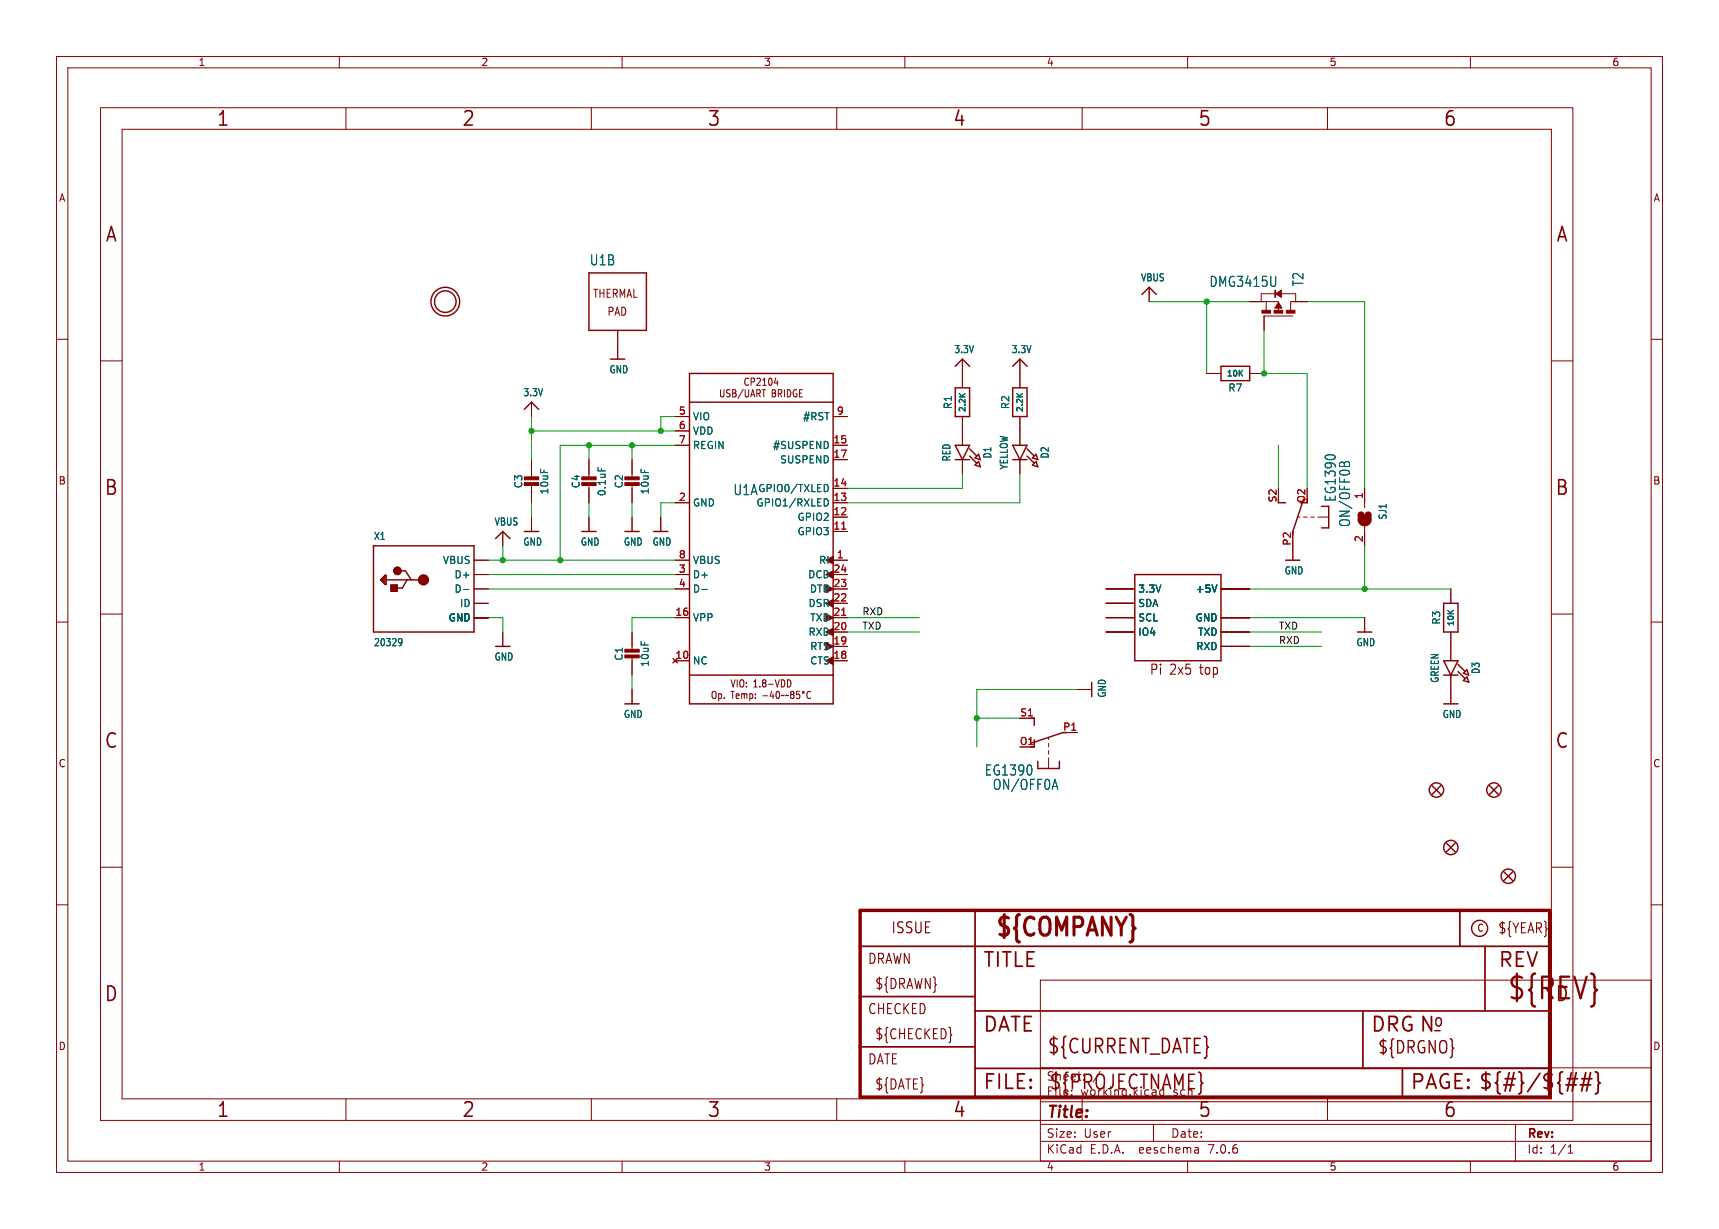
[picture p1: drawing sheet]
<svg xmlns="http://www.w3.org/2000/svg" width="304mm" height="217mm" viewBox="0 0 304 217" stroke-linecap="round" stroke-linejoin="round" font-family="sans-serif">
<g fill="none" stroke="#840000" stroke-width=".18">
<path d="M10 10h284v197.3h-284zM12 12h280v193.3h-280zM17.8 19h260.3v179.1h-260.3zM60 10v2M61.2 19v3.9M104.6 19v3.9M110 10v2M148 19v3.9M160 10v2M191.3 19v3.9M210 10v2M234.7 19v3.9"/>
<path d="M260 10v2M21.6 22.9h252.7v171.4h-252.7zM10 60h2M109.2 58.4v5.1M203.2 50.8v2.5M221 53.3h5.1v1.7M223.9 53.3v1.6M225.6 51.9h-2.6v1.4M226.4 51.9h2.7v1.4M228.6 55.9h-5.1v2.5M231.1 53.3h-2.9v1.6M292 60h2"/>
<path d="M17.8 63.8h3.8M94 71.1v2.6M119.4 78.7h2.5M119.4 73.7h2.5M119.4 76.2h2.5M127.4 68.9v1l.2 .3 .3-.1 .1-.2v-1M129.1 69l-.4-.1-.2 .3 .1 .3 .4 .2v.4l-.1 .1-.4-.1M129.6 68.9h.3l.2 .3-.2 .3 .2 .1 .1 .3-.2 .3h-.4zM129.6 69.5h.3M131.4 68.9l-.9 1.6M131.8 68.9v1l.2 .3 .3-.1 .1-.2v-1M132.4 67l-.1-.1a.62 .62 0 0 0-.7 .5 .62 .62 0 0 0 .4 .7l.4-.1"/>
<path d="M132.7 70.2l.4-1.3 .4 1.3M132.8 67.5l.6-.1-.1-.5h-.5v1.2M132.8 69.8h.6M133.8 69.6l.5-.1 .1-.2-.1-.3-.5-.1v1.3M133.8 67l.5-.1 .2 .3-.7 .9h.7M134.1 69.6l.3 .6M134.7 68.9h.7M134.9 68.1h.6M134.9 67.2l.3-.3v1.2M135.1 68.9v1.3M136.1 66.9h.1a.72 .72 0 0 1 0 1.2 .94 .94 0 0 1-.1-1.2zM136.5 68.9h.4l.2 .3-.2 .3 .2 .1 .1 .3-.2 .3h-.5z"/>
<path d="M136.5 69.5h.4M137.2 66.8l-.3 .9h.7M137.4 67.3v.8M137.6 69.6l.5-.1 .1-.2-.1-.3-.5-.1v1.3M137.9 69.6l.3 .6M138.7 68.9v1.3M139.6 69l-.4-.1v1.3l.5-.2M140.4 70l.2 .2 .3-.1M141.4 68.9v1.3h.5M147.3 78.7h2.6M147.3 73.7h2.6M170.2 63.5v5.1"/>
<path d="M170.2 73.7v5M180.3 63.5v5.1M180.3 73.7v5M213.4 66h2.5M221 66h2.5M274.3 63.8h3.8M83.8 99.1h2.6M88.9 94v2.5M94 81.3v3.3M94 85.6v3.3M94 91.4v2.6M104.1 81.3v3.3"/>
<path d="M104.1 85.6v3.3M104.1 91.4v2.6M111.8 81.3v3.3M111.8 85.6v3.3M111.8 91.4v2.6M116.8 91.4v2.6M119.4 99.1h2.5M119.4 88.9h2.5M147.3 91.4h2.6M147.3 99.1h2.6M147.3 94h2.6M147.3 88.9h2.6"/>
<path d="M147.3 86.4h2.6M147.3 81.3h2.6M170.2 81.3v2.5M180.3 81.3v2.5M228.6 96.5v2.6M229.5 91.4h.4M230.5 91.4h.6M231.8 91.4h.6M233 91.4h1.9M241.3 86.4v3.4M241.3 93.1v3.4M10 110h2"/>
<path d="M17.8 108.6h3.8M83.8 109.2h2.6M83.8 106.7h2.6M83.8 104.1h2.6M83.8 101.6h2.6M88.9 111.8v2.5M111.8 111.8v3.3M111.8 116.1v3.3M119.4 116.8h2.5M119.4 109.2h2.5M119.4 104.1h2.5M119.4 101.6h2.5"/>
<path d="M147.3 116.8h2.6M147.3 109.2h2.6M147.3 114.3h2.6M147.3 111.8h2.6M147.3 106.7h2.6M147.3 104.1h2.6M147.3 101.6h2.6M195.6 109.2h5.1M195.6 111.8h5.1M195.6 106.7h5.1M195.6 104.1h5.1M215.9 109.2h5.1"/>
<path d="M215.9 114.3h5.1M215.9 111.8h5.1M215.9 104.1h5.1M241.3 109.2v2.6M256.5 104.1v2.6M256.5 111.8v5M256.5 119.4v5.1M274.3 108.6h3.8M292 110h2M111.8 121.9v2.6M126.1 122.3h.3l.2 .1v.7l-.2 .4-.4-.2-.1-.6zM127.1 122.7h.3l.2 .2-.1 .6h-.4"/>
<path d="M127.1 122.7v1.2M128.1 123.4v.1M129.2 122.3h.7M129.3 120.2l.3 1.3 .4-1.3M129.6 122.3v1.2M130.2 123.1l.5-.1-.1-.3h-.3l-.1 .2v.6h.4M130.4 120.2v1.3M131 120.3l.3-.1 .2 .2v.7l-.2 .4-.4-.2-.1-.7zM131.2 122.8l.3-.1 .1 .2M131.2 122.7v.8M131.6 122.9l.2-.2h.2l.1 .8M131.6 122.9v.6"/>
<path d="M132 120.7v.1M132 121.4v.1M132.6 122.7h.3l.2 .2-.1 .6h-.4M132.6 122.7v1.2M133.3 121.5h.6M133.3 120.6l.3-.4v1.3M133.6 122.7v.2M133.6 123.4v.1M134.4 121.4v.1M135 120.8l-.2-.3 .2-.3 .3 .1 .1 .1-.2 .4M135 120.8h.2M135 120.8l-.2 .2"/>
<path d="M135.2 120.8l.2 .2M137.1 120.2l.3 1.3 .4-1.3M138.8 120.9l-.2-.6-.4-.1v1.3M139.9 120.9l-.2-.6-.5-.1v1.3M140 122.3h.3l.1 .2-.2 .3M140 122.8h.2M140.2 122.8l.2 .2v.3l-.1 .2h-.3M141.4 122.3h-.5l-.1 .6 .2-.2 .3 .1 .1 .6-.2 .1-.4-.1M143.3 122.4v-.1a.62 .62 0 0 0-.7 .5 .62 .62 0 0 0 .4 .7l.3-.1M180.3 132.1h2.6M180.3 127h2.6M185.4 130.4v.4"/>
<path d="M185.4 131.4v.7M185.4 132.7v.6M185.4 134v1.9M188 129.5h2.5M190.5 121.9h2.5M10 160h2M17.8 153.4h3.8M274.3 153.4h3.8M292 160h2M184 173.3h108v32h-108zM61.2 194.3v3.8M104.6 194.3v3.8"/>
<path d="M148 194.3v3.8M184 198.8h108M184 194.8h108M184 188.8h108M191.3 194.3v3.8M204 198.8v3M234.7 194.3v3.8M268 198.8v6.5M60 205.3v2M110 205.3v2M160 205.3v2M184 201.8h108"/>
<path d="M210 205.3v2M211.8 203l.1 .9M211.9 203.8l-.1 .1M211.9 203.3h-.1M260 205.3v2M277.3 203.9h.8M277.3 202.8l.4-.4v1.5"/>
<circle cx="142.1" cy="122.4" r=".17"/>
</g>
<g fill="none" stroke="#840000" stroke-width=".25">
<path d="M104.1 48.3h10.2v10.1h-10.2zM201.9 52.1l1.3-1.3 1.3 1.3M92.7 72.4l1.3-1.3 1.2 1.3M107.9 63.5h2.6M121.9 66h25.4v58.5h-25.4zM121.9 71.1h25.4M168.9 68.6h2.5v5.1h-2.5zM168.9 78.7h2.5l-1.2 2.6zM168.9 64.8l1.3-1.3 1.2 1.3M171.4 79.4l1.3 1.2M179.1 68.6h2.5v5.1h-2.5zM179.1 78.7h2.5l-1.3 2.6z"/>
<path d="M179.1 64.8l1.2-1.3 1.3 1.3M181.6 79.4l1.3 1.2M215.9 64.8h5.1v2.5h-5.1zM66 96.5h17.8v15.3h-17.8v-15.3M87.6 95.2l1.3-1.2 1.3 1.2M92.7 94h2.5M102.9 94h2.5M110.5 94h2.5M115.6 94h2.5M168.9 81.3h2.5M171.4 80.6l1.3 1.3M172.4 81l.6-.7 .4 1z"/>
<path d="M172.4 82.2l.6-.6 .4 .9zM179.1 81.3h2.5M181.6 80.6l1.3 1.3M182.6 81l.6-.7 .3 1zM182.6 82.2l.6-.6 .3 .9zM226.1 88.9h1.2M227.3 99.1h2.6M230.5 88.3l-1.9 5.7M233.7 89.5h1.2v3.8h-1.2M67.5 102.5l.4-.4v.8l-.2-.2v-.2M68.1 101.7h.2v1.6h-.2l-.8-.8zM68.1 101.7v1.4"/>
<path d="M68.3 102.5h6.6M70.7 100.9h1l1 1.6M72 102.5l-.9 1.5h-1.2M87.6 114.3h2.6M121.9 119.4h25.4M200.7 101.6h15.2v15.2h-15.2zM240 111.8h2.6M255.3 106.7h2.5v5.1h-2.5zM255.3 116.8h2.5l-1.3 2.6zM255.3 119.4h2.5M257.8 117.5l1.3 1.2M257.8 118.7l1.3 1.3"/>
<path d="M258.8 119.1l.6-.7 .3 1zM110.5 124.5h2.5M182.2 127h.7v1.3M182.9 130.8v1.3h-.7M183.5 134.6v1.3h3.8v-1.3M188 129.5l-5.8 1.9M193 120.6v2.6M253.2 138.9l1.6 1.6M254.8 138.9l-1.6 1.6M255.3 124.5h2.5M258.8 120.3l.6-.6 .3 .9zM263.4 138.9l1.5 1.6"/>
<path d="M264.9 138.9l-1.5 1.6M255.8 149.1l1.5 1.5M257.3 149.1l-1.5 1.5M265.9 154.2l1.6 1.5M267.5 154.2l-1.6 1.5"/>
<circle cx="78.7" cy="53.3" r="2.54"/>
<circle cx="78.7" cy="53.3" r="1.9"/>
<circle cx="254" cy="139.7" r="1.27"/>
<circle cx="264.2" cy="139.7" r="1.27"/>
<circle cx="256.5" cy="149.9" r="1.27"/>
<circle cx="266.7" cy="154.9" r="1.27"/>
<circle cx="261.6" cy="164.2" r="1.42"/>
</g>
<path d="M240.7 91.1a.64 .64 0 0 0 .6 .6 .64 .64 0 0 0 .6-.6M240.7 91.8a.64 .64 0 0 0 .6 .7 .64 .64 0 0 0 .6-.7" fill="none" stroke="#840000" stroke-width="1.3"/>
<path d="M105.7 82.7v.6M145.7 88.2a.64 .64 0 0 1 .8 .6 .64 .64 0 0 1-.8 .7M146 85.7a.68 .68 0 0 1 .5 .6 .68 .68 0 0 1-.5 .6M237.2 81.7l.3 .1 .2 .2a.49 .49 0 0 1 .5-.4 .49 .49 0 0 1 .4 .3v.6M70.7 112.9l.3 .1 .1 .6-.2 .5-.3 .1M71.1 113.5l-.1 .1-.3 .1M81.9 104.2h1M124.1 104.2h1M215.2 103.4l-.5 1.3M186.2 139.1h.7M186.5 137.8l.5 1.8" fill="none" stroke="#006464" stroke-width=".18"/>
<g fill="#840000" stroke="#840000" stroke-width=".25">
<path d="M146 113.7l1.3 .6-1.3 .6z"/>
<path d="M146 108.6l1.3 .6-1.3 .7z"/>
<path d="M146 103.5l1.3 .6-1.3 .7z"/>
<path d="M146 116.8l1.3-.6v1.3z"/>
<path d="M146 111.8l1.3-.7v1.3z"/>
<path d="M146 106.7l1.3-.7v1.3z"/>
<path d="M146 101.6l1.3-.6v1.2z"/>
<path d="M146 99.1l1.3-.7v1.3z"/>
</g>
<path d="M148.8 93.6h.8M148.8 108.8h.8" fill="none" stroke="#a90000" stroke-width=".18"/>
<g fill="#840000" stroke="#840000" stroke-width=".18">
<path d="M110.5 85.3h2.5v.6h-2.5z"/>
<path d="M110.5 84.3h2.5v.5h-2.5z"/>
<path d="M102.9 85.3h2.5v.6h-2.5z"/>
<path d="M102.9 84.3h2.5v.5h-2.5z"/>
<path d="M223.1 54.9h1.6v.5h-1.6z"/>
<path d="M225.3 54.9h1.5v.5h-1.5z"/>
<path d="M227.5 54.9h1.5v.5h-1.5z"/>
<path d="M226.1 53.5l.6 1h-1.3z"/>
<path d="M225.6 51.9l1-.6v1.3z"/>
<path d="M225.4 51.3h.2v1.3h-.2z"/>
<path d="M92.7 85.3h2.5v.6h-2.5z"/>
<path d="M92.7 84.3h2.5v.5h-2.5z"/>
<path d="M110.5 115.8h2.5v.5h-2.5z"/>
<path d="M110.5 114.8h2.5v.5h-2.5z"/>
<path d="M69.1 103.4h1.2v1.2h-1.2z"/>
<circle cx="70.3" cy="100.9" r=".7"/>
</g>
<path d="M152.1 161h121.9v33h-121.9z" fill="none" stroke="#840000" stroke-width=".61"/>
<path d="M152.1 176.2h20.3M152.1 167.3h121.9M172.4 161v33M172.4 178.8h101.6M241 178.8v10.1M258.1 161v6.3M262.6 167.3v11.5M152.1 185.1h20.3M172.4 188.9h101.6M248 188.9v5.1" fill="none" stroke="#840000" stroke-width=".3"/>
<path d="M276.9 191.8h1.8M277.1 190.8h1.9M278.7 189.7l-.7 3.2M279.4 191.8h1.9M279.7 190.8h1.8M280.4 189.7l-.7 3.2M281.3 189.7l-.8 3.2M282.1 189.5l.4 .2 .1 .2v1.2l.3 .4-.3 .3v1.2l-.1 .3-.4 .1" fill="none" stroke="#840000" stroke-width=".32"/>
<path d="M168.2 182.9l.1 .1-.1 .1" fill="none" stroke="#840000" stroke-width=".19"/>
<circle cx="74.9" cy="102.5" r=".5" fill="none" stroke="#840000" stroke-width="1"/>
<g fill="none" stroke="#009600" stroke-width=".18">
<path d="M203.2 53.3h17.8M213.4 53.3v12.7M223.5 58.4v7.6h7.6v20.4M231.1 53.3h10.2v33.1M94 76.2h25.4M94 73.7v7.6M104.1 78.7v2.6M111.8 78.7v2.6M119.4 78.7h-20.3v20.4M119.4 73.7h-2.6v2.5M226.1 78.7v7.7M86.4 99.1h33"/>
<path d="M88.9 96.5v2.6M94 88.9v2.5M104.1 88.9v2.5M111.8 88.9v2.5M119.4 88.9h-2.6v2.5M170.2 83.8v2.6h-20.3M180.3 83.8v5.1h-30.4M241.3 96.5v7.6M86.4 109.2h2.5v2.6M86.4 104.1h33M86.4 101.6h33M111.8 119.4v2.5"/>
<path d="M119.4 109.2h-7.6v2.6M149.9 109.2h12.7M149.9 111.8h12.7M221 109.2h20.3M221 111.8h12.7M221 104.1h35.5M221 114.3h12.7M172.7 127h7.6M190.5 121.9h-17.8v10.2"/>
</g>
<g fill="#009600" stroke="#009600" stroke-width=".18">
<circle cx="241.3" cy="104.1" r=".46"/>
<circle cx="223.5" cy="66" r=".46"/>
<circle cx="213.4" cy="53.3" r=".46"/>
<circle cx="172.7" cy="127" r=".46"/>
<circle cx="94" cy="76.2" r=".46"/>
<circle cx="111.8" cy="78.7" r=".46"/>
<circle cx="116.8" cy="76.2" r=".46"/>
<circle cx="88.9" cy="99.1" r=".46"/>
<circle cx="99.1" cy="99.1" r=".46"/>
<circle cx="104.1" cy="78.7" r=".46"/>
</g>
<text font-size="5.3" fill="#840000" x="266.4" y="177.3">${REV}</text>
<text font-size="4.4" fill="#840000" x="175.7" y="166.3">${COMPANY}</text>
<g font-size="3.5" fill="#840000">
<text x="38.2" y="22.7">1</text>
<text x="81.6" y="22.7">2</text>
<text x="125" y="22.7">3</text>
<text x="168.4" y="22.7">4</text>
<text x="211.8" y="22.7">5</text>
<text x="255.1" y="22.7">6</text>
<text x="18.5" y="43.1">A</text>
<text x="275" y="43.1">A</text>
<text x="18.3" y="87.9">B</text>
<text x="274.9" y="87.9">B</text>
<text x="18.3" y="132.7">C</text>
<text x="274.9" y="132.7">C</text>
<text x="173.7" y="171.4">TITLE</text>
<text x="264.8" y="171.4">REV</text>
<text x="18.3" y="177.4">D</text>
<text x="274.9" y="177.4">D</text>
<text x="173.7" y="182.9">DATE</text>
<text x="242.3" y="182.9">DRG N</text>
<text x="185.1" y="186.7">${CURRENT_DATE}</text>
<text x="38.2" y="197.9">1</text>
<text x="81.6" y="197.9">2</text>
<text x="125" y="197.9">3</text>
<text x="168.4" y="197.9">4</text>
<text x="173.7" y="193">FILE:</text>
<text x="185.4" y="193">${PROJECTNAME}</text>
<text x="211.8" y="197.9">5</text>
<text x="249.3" y="193">PAGE: ${#}/${##}</text>
<text x="255.1" y="197.9">6</text>
</g>
<g font-size="3" fill="#840000">
<text x="253.4" y="181.9">o</text>
<text x="243.5" y="186.6">${DRGNO}</text>
</g>
<text font-size="2.8" fill="#840000" x="185" y="198.2">Title:</text>
<text font-size="2.7" fill="#840000" x="157.5" y="165.3">ISSUE</text>
<g font-size="2.5" fill="#006464">
<text x="104.2" y="47.1">U1B</text>
<text x="213.8" y="50.9">DMG3415U</text>
<text x="230.7" y="50.7" transform="rotate(-90 230.7 50.7)">T2</text>
<text x="129.6" y="87.8">U1A</text>
<text x="236.4" y="88.8" transform="rotate(-90 236.4 88.8)">EG1390</text>
<text x="238.9" y="93.3" transform="rotate(-90 238.9 93.3)">ON/OFF0B</text>
<text x="174" y="137.3">EG1390</text>
<text x="175.5" y="139.9">ON/OFF0A</text>
</g>
<g font-size="2.5" fill="#840000">
<text x="203.2" y="119.6">Pi</text>
<text x="206.8" y="119.6">2x5</text>
<text x="212.4" y="119.6">top</text>
<text x="264.8" y="165.3">${YEAR}</text>
<text x="153.4" y="170.7">DRAWN</text>
<text x="153.4" y="179.6">CHECKED</text>
<text x="154.6" y="175.2">${DRAWN}</text>
<text x="154.6" y="184">${CHECKED}</text>
<text x="153.4" y="188.5">DATE</text>
<text x="154.6" y="192.9">${DATE}</text>
</g>
<g font-size="2.1" fill="#840000">
<text x="185" y="191.3">Sheet:</text>
<text x="193.2" y="191.3">/</text>
<text x="185" y="194">File:</text>
<text x="191" y="194">working.kicad_sch</text>
<text x="185" y="201.4">Size:</text>
<text x="191.6" y="201.4">User</text>
<text x="207" y="201.4">Date:</text>
<text x="270" y="201.6">Rev:</text>
<text x="185" y="204.2">KiCad</text>
<text x="192.7" y="204.2">E.D.A.</text>
<text x="201.6" y="204.2">eeschema</text>
<text x="213.9" y="204.2">7.0.6</text>
<text x="270" y="204.2">Id:</text>
<text x="274" y="204.2">1/1</text>
</g>
<g font-size="2" fill="#840000">
<text x="104.8" y="52.9">THERMAL</text>
<text x="107.3" y="56">PAD</text>
</g>
<g font-size="1.8" fill="#840000">
<text x="35" y="11.9">1</text>
<text x="85" y="11.9">2</text>
<text x="135" y="11.9">3</text>
<text x="185" y="11.9">4</text>
<text x="235" y="11.9">5</text>
<text x="285" y="11.9">6</text>
<text x="10.3" y="35.9">A</text>
<text x="292.3" y="35.9">A</text>
<text x="140" y="69.4">BRIDGE</text>
<text x="10.3" y="85.9">B</text>
<text x="292.2" y="85.9">B</text>
<text x="135.4" y="122.8">Temp:</text>
<text x="10.3" y="135.9">C</text>
<text x="292.2" y="135.9">C</text>
<text x="261.1" y="165">C</text>
<text x="10.3" y="185.9">D</text>
<text x="292.2" y="185.9">D</text>
<text x="35" y="207.2">1</text>
<text x="85" y="207.2">2</text>
<text x="135" y="207.2">3</text>
<text x="185" y="207.2">4</text>
<text x="235" y="207.2">5</text>
<text x="285" y="207.2">6</text>
</g>
<g font-size="1.8" fill="#006464">
<text x="201.6" y="50">VBUS</text>
<text x="168.6" y="62.7">3.3V</text>
<text x="178.8" y="62.7">3.3V</text>
<text x="92.4" y="70.3">3.3V</text>
<text x="107.7" y="66.2">GND</text>
<text x="217.1" y="69.4">R7</text>
<text x="122.4" y="74.5">VIO</text>
<text x="122.4" y="77.1">VDD</text>
<text x="141.9" y="74.5">#RST</text>
<text x="168.5" y="72.5" transform="rotate(-90 168.5 72.5)">R1</text>
<text x="178.7" y="72.5" transform="rotate(-90 178.7 72.5)">R2</text>
<text x="122.4" y="79.6">REGIN</text>
<text x="136.6" y="79.6">#SUSPEND</text>
<text x="137.8" y="82.1">SUSPEND</text>
<text x="168.2" y="81.7" transform="rotate(-90 168.2 81.7)">RED</text>
<text x="175.5" y="81.2" transform="rotate(-90 175.5 81.2)">D1</text>
<text x="178.4" y="83.1" transform="rotate(-90 178.4 83.1)">YELLOW</text>
<text x="185.6" y="81.2" transform="rotate(-90 185.6 81.2)">D2</text>
<text x="92.6" y="86.5" transform="rotate(-90 92.6 86.5)">C3</text>
<text x="97.1" y="87.5" transform="rotate(-90 97.1 87.5)">10uF</text>
<text x="102.7" y="86.5" transform="rotate(-90 102.7 86.5)">C4</text>
<text x="107.3" y="87.8" transform="rotate(-90 107.3 87.8)">0.1uF</text>
<text x="110.3" y="86.5" transform="rotate(-90 110.3 86.5)">C2</text>
<text x="114.9" y="87.5" transform="rotate(-90 114.9 87.5)">10uF</text>
<text x="122.4" y="89.8">GND</text>
<text x="133.7" y="89.8">GPIO1/RXLED</text>
<text x="134" y="87.2">GPIO0/TXLED</text>
<text x="66" y="95.7">X1</text>
<text x="87.3" y="93.1">VBUS</text>
<text x="140.9" y="94.8">GPIO3</text>
<text x="140.9" y="92.3">GPIO2</text>
<text x="245.4" y="92" transform="rotate(-90 245.4 92)">SJ1</text>
<text x="78.2" y="99.9">VBUS</text>
<text x="92.4" y="96.7">GND</text>
<text x="102.6" y="96.7">GND</text>
<text x="110.2" y="96.7">GND</text>
<text x="115.3" y="96.7">GND</text>
<text x="122.4" y="99.9">VBUS</text>
<text x="144.7" y="99.9">RI</text>
<text x="227" y="101.8">GND</text>
<text x="80.3" y="102.5">D+</text>
<text x="80.3" y="105">D-</text>
<text x="81.2" y="107.5">ID</text>
<text x="122.4" y="102.5">D+</text>
<text x="122.4" y="105">D-</text>
<text x="142.8" y="102.5">DCD</text>
<text x="142.9" y="107.5">DSR</text>
<text x="143.1" y="105">DTR</text>
<text x="201.2" y="105">3.3V</text>
<text x="201.2" y="107.5">SDA</text>
<text x="211.3" y="105">+5V</text>
<text x="79.2" y="110.1">GND</text>
<text x="122.4" y="110.1">VPP</text>
<text x="142.9" y="112.6">RXD</text>
<text x="143.2" y="110.1">TXD</text>
<text x="201.2" y="112.6">IO4</text>
<text x="201.2" y="110.1">SCL</text>
<text x="211.3" y="110.1">GND</text>
<text x="211.7" y="112.6">TXD</text>
<text x="254.9" y="110.6" transform="rotate(-90 254.9 110.6)">R3</text>
<text x="66" y="114.5">20329</text>
<text x="87.3" y="117">GND</text>
<text x="110.3" y="116.9" transform="rotate(-90 110.3 116.9)">C1</text>
<text x="114.9" y="118" transform="rotate(-90 114.9 118)">10uF</text>
<text x="122.4" y="117.7">NC</text>
<text x="143.2" y="117.7">CTS</text>
<text x="143.2" y="115.2">RTS</text>
<text x="211.4" y="115.2">RXD</text>
<text x="239.7" y="114.5">GND</text>
<text x="261.8" y="119.3" transform="rotate(-90 261.8 119.3)">D3</text>
<text x="195.7" y="123.5" transform="rotate(-90 195.7 123.5)">GND</text>
<text x="254.6" y="120.9" transform="rotate(-90 254.6 120.9)">GREEN</text>
<text x="110.2" y="127.2">GND</text>
<text x="255" y="127.2">GND</text>
</g>
<g font-size="1.8" fill="#a90000">
<text x="119.9" y="73.4">5</text>
<text x="119.9" y="75.9">6</text>
<text x="147.9" y="73.4">9</text>
<text x="119.9" y="78.5">7</text>
<text x="147.3" y="78.5">15</text>
<text x="147.3" y="81">17</text>
<text x="119.9" y="88.6">2</text>
<text x="147.3" y="88.6">13</text>
<text x="147.3" y="86.1">14</text>
<text x="225.8" y="88.9" transform="rotate(-90 225.8 88.9)">S2</text>
<text x="230.9" y="89" transform="rotate(-90 230.9 89)">O2</text>
<text x="241" y="88.3" transform="rotate(-90 241 88.3)">1</text>
<text x="147.3" y="93.7">11</text>
<text x="147.3" y="91.2">12</text>
<text x="241" y="96" transform="rotate(-90 241 96)">2</text>
<text x="119.9" y="101.3">3</text>
<text x="119.9" y="98.8">8</text>
<text x="147.3" y="101.3">24</text>
<text x="147.9" y="98.8">1</text>
<text x="228.3" y="96.6" transform="rotate(-90 228.3 96.6)">P2</text>
<text x="119.9" y="103.9">4</text>
<text x="147.3" y="106.4">22</text>
<text x="147.3" y="103.9">23</text>
<text x="119.3" y="109">16</text>
<text x="147.3" y="111.5">20</text>
<text x="147.3" y="109">21</text>
<text x="119.3" y="116.6">10</text>
<text x="147.3" y="116.6">18</text>
<text x="147.3" y="114">19</text>
<text x="180.2" y="131.8">O1</text>
<text x="180.3" y="126.7">S1</text>
<text x="187.9" y="129.3">P1</text>
</g>
<g font-size="1.7" fill="#0f0f0f">
<text x="152.4" y="111.4">TXD</text>
<text x="152.4" y="108.9">RXD</text>
<text x="226.1" y="111.4">TXD</text>
<text x="226.1" y="114">RXD</text>
</g>
<g font-size="1.4" fill="#006464">
<text x="216.8" y="66.9">10K</text>
<text x="171" y="73" transform="rotate(-90 171 73)">2.2K</text>
<text x="181.2" y="73" transform="rotate(-90 181.2 73)">2.2K</text>
<text x="257.4" y="110.9" transform="rotate(-90 257.4 110.9)">10K</text>
</g>
</svg>
